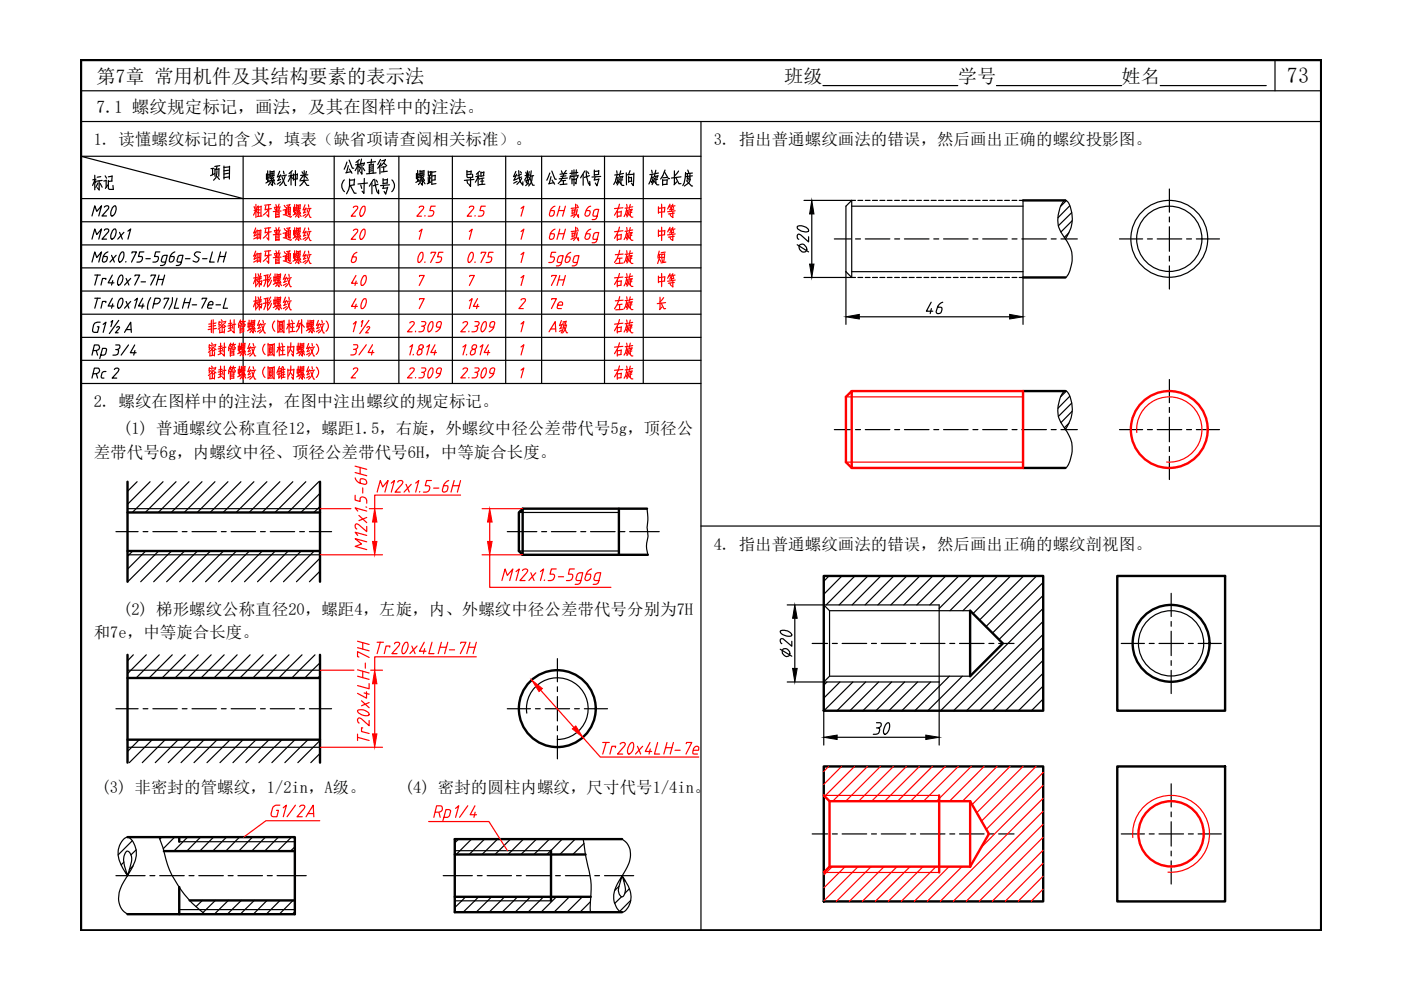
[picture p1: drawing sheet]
<svg xmlns="http://www.w3.org/2000/svg" width="297mm" height="210mm" viewBox="0 0 297 210" stroke-linecap="round" stroke-linejoin="round" font-family="sans-serif">
<!-- layer: 0 -->
<path d="M17.2 12.7h262.9v184.6h-262.9z" fill="none" stroke="#000" stroke-width=".51"/>
<g fill="none" stroke="#000" stroke-width=".25">
<path d="M17.2 19.2h262.9M174.5 18.1h28.6M211.3 18.1h26.5M246 18.1h22.5M270.3 12.7v6.5M17.2 25.8h262.9M17.2 33.1h131.4M148.6 25.8v171.5M179.4 43.7v13.9M180.6 42.5v16.3M216.9 42.5v16.3M225.9 50.7a6.9 6.9 0 0 0 .4-8l-.4-.2a2.52 2.52 0 0 0-1.3 2.1 5.8 5.8 0 0 0 .8 5.3 7.2 7.2 0 0 1 1.9 5.4 4.9 4.9 0 0 1-1.4 3.5h-.1"/>
<path d="M226.1 42.5l-1.2 1.3M226.6 49.3l-.9 1M226.8 43.6l-2.5 2.6M227.2 45.1l-2.8 2.8M227.3 46.8l-2.4 2.4M225.9 91.1a6.9 6.9 0 0 0 .3-8.1l-.3-.1a2.28 2.28 0 0 0-1.3 2 5.8 5.8 0 0 0 .8 5.4 7.3 7.3 0 0 1 1.9 5.4 5.2 5.2 0 0 1-1.4 3.6l-.1-.1M226.1 82.9l-1.2 1.2M226.6 89.7l-.9 1M226.8 84l-2.5 2.6M227.2 85.5l-2.8 2.8M227.3 87.2l-2.4 2.4M148.6 111.5h131.5"/>
</g>
<g fill="none" stroke="#000" stroke-width=".25">
<path d="M17.2 33.1l34.3 9M51.5 33.1v48.2M70.9 33.1v48.2M73 38.1a1.67 1.67 0 0 0 0 2.5M74.1 38v1.4l-.2 .8-.4 .9M74.3 39.4l.8 1.6h.4M77.2 37.8v3.2l-.4-.5M78.9 38.8v2.3M79.6 39.3l.3 1.3 .4 .5-.1-.8M82.2 39.7l-.4 1.5-.4-.6M83.1 38.1a1.67 1.67 0 0 1 0 2.5M84.6 33.1v48.2"/>
<path d="M95.9 33.1v48.2M107.2 33.1v48.2M114.8 33.1v48.2M128.2 33.1v48.2M136.4 33.1v48.2M17.2 42.1h131.4M17.2 47h131.4M17.2 51.9h131.4M17.2 56.8h131.4M19.5 55.6l.6-2.2 .4 1.2 1-1.2-.6 2.2M20.1 58.3h1.2M20.7 58.3l-.6 2.1"/>
<path d="M22.4 59.3l.1-.3h-.8l-.3 1.4M22.9 53.4l-.3 .1a1.9 1.9 0 0 0-.9 1.9 .56 .56 0 0 0 .9-.2l.1-.8h-.7M23.7 54.1l.5 1.5M23.8 58.3l-.9 1.7h1.3M23.9 59.5l-.2 .9M24.6 54.1l-1.3 1.5M25.4 58.5l.5-.2a1.49 1.49 0 0 1-.8 2.1h-.1a1.94 1.94 0 0 1 .4-1.9zM25.7 53.6l.4-.2a1.64 1.64 0 0 1-.7 2.2 1.47 1.47 0 0 1 .3-2zM26.7 55.4v.2M26.7 59l.6 1.4M27.7 59l-1.3 1.4M28 53.7v-.3h.9l-1 2.2"/>
<path d="M28.6 58.5v-.2h1l-1 2.1M29.9 59.8h.9M30.5 53.4h-.9l-.2 1 .8 .1v.3a.9 .9 0 0 1-1.2 .8M30.9 54.8h1M32 58.5l.1-.2h.9l-1.1 2.1M33.5 59.3h1.2M33.7 58.3l-.6 2.1M33.9 53.4h-.9l-.2 1 .8 .1v.3a.73 .73 0 0 1-.6 .8h-.6M34.9 58.3l-.6 2.1M35.1 55.6h-.7l-.2-.4 .4-.9 .9-.2-.5 1.8-.5 .4h-.5M37.1 53.4l-.3 .1a1.9 1.9 0 0 0-.9 1.9 .56 .56 0 0 0 .9-.2l.1-.8h-.7M38.4 55.6l-.8-.1-.1-.3 .4-.9 .9-.2-.4 1.8-.6 .4h-.4"/>
<path d="M39.3 54.8h1M42.5 53.5h-.2a.75 .75 0 0 0-1.1 .5l.9 .7a.63 .63 0 0 1-.2 .8 .63 .63 0 0 1-.8-.1l-.2-.1M43 54.8h.9M45 53.4l-.6 2.2h1M46.5 54.4h1.2M46.8 53.4l-.6 2.2M47.9 53.4l-.5 2.2M170.5 42.5h10.1l-1.2 1.2M170.5 58.8h10.1l-1.2-1.2v11.2M172.1 45.4v10.6M180.6 43.7h36.3M180.6 57.6h36.3"/>
<path d="M216.9 58.8v10M17.2 61.7h131.4M17.2 66.6h131.4M17.2 71.5h131.4M17.2 76.4h131.4M19.8 74.3h.6a.61 .61 0 0 0 .7-.5 .61 .61 0 0 0-.4-.7h-.7l-.5 2.2M20.1 63.2h1.2M20.4 74.4l.3 .9M20.7 63.2l-.6 2.1M21.2 68.3a1.26 1.26 0 0 0-1.4 .6l-.2 1a.4 .4 0 0 0 .4 .6h.7l.3-1.2h-.4M21.4 75.3l.8-.1a1.27 1.27 0 0 0 .4-1.2l-.3-.1h-.6l-.5 2.1M22.4 64.2l.1-.3h-.8l-.3 1.4"/>
<path d="M23.8 63.2l-.9 1.7h1.3M23.9 64.4l-.2 .9M24.5 74.1l.6 .2a.78 .78 0 0 1-.6 1h-.6M24.5 73.1h.7a.54 .54 0 0 1 .2 .7 .54 .54 0 0 1-.6 .3M25.4 63.4l.5-.2a1.52 1.52 0 0 1-.8 2.1 1.55 1.55 0 0 1 .3-1.9zM26.7 63.9l.6 1.4M27.2 73.1l-1.5 2.2M27.7 63.9l-1.3 1.4M28.6 63.7l.6-.5-.6 2.1M28.6 73.1l-1 1.7h1.3M28.6 74.3l-.3 1M30.3 63.2l-.9 1.7h1.2"/>
<path d="M30.3 64.4l-.2 .9M31.9 63.1l-.4 .8a2.35 2.35 0 0 0-.1 1.7M32.7 64.4h.6l.4-.2a.58 .58 0 0 0 .2-.9l-1-.1-.5 2.1M34.8 63.4l.1-.2h.9l-1.1 2.1M36.6 63.1a3.6 3.6 0 0 1-.8 2.5M37.5 63.2l-.6 2.1h1M39 64.2h1.2M39.3 63.2l-.6 2.1M40.5 63.2l-.6 2.1M40.8 64.6h.9M42.8 63.4l.1-.2h.9l-1 2.1M44.1 64.6h1l.1-.5-.2-.1a.52 .52 0 0 0-.8 .3l-.2 .9 .3 .1h.6"/>
<path d="M45.8 64.6h1M47.9 63.2l-.6 2.1h.9M182.2 67.2h31.9M17.2 81.3h131.4M27 107.9h40.8M27 117.6h40.8M28.1 116.8l-1.1 1.1M29.1 102.1l-2.1 2.1M30.9 116.8l-3.9 3.9M31.8 102.1l-4.8 4.8M33.6 116.8l-6.5 6.5M34.6 102.1l-6.5 6.6"/>
<path d="M36.4 116.8l-6.6 6.5M37.3 102.1l-6.5 6.6M39.1 116.8l-6.5 6.5M40.1 102.1l-6.5 6.6M41.9 116.8l-6.6 6.5M42.8 102.1l-6.5 6.6M44.6 116.8l-6.5 6.5M45.6 102.1l-6.5 6.6M47.4 116.8l-6.6 6.5M48.3 102.1l-6.5 6.6M50.2 116.8l-6.6 6.5M51.1 102.1l-6.5 6.6"/>
<path d="M52.9 116.8l-6.6 6.5M53.8 102.1l-6.5 6.6M55.6 116.8l-6.5 6.5M56.6 102.1l-6.5 6.6M58.4 116.8l-6.6 6.5M59.3 102.1l-6.5 6.6M61.1 116.8l-6.5 6.5M62.1 102.1l-6.5 6.6M63.9 116.8l-6.6 6.5M64.8 102.1l-6.5 6.6M66.6 116.8l-6.5 6.5M67.6 102.1l-6.6 6.6"/>
<path d="M67.8 104.6l-4 4.1M67.8 107.3l-1.3 1.4M67.8 118.3l-4.9 5M110 108.7h21.2M110 116.8h21.2M137.2 107.9l.2 1.8-.2 1.8a11.3 11.3 0 0 1-.1 4.3l.3 1.8M28.3 138.8l-1.3 1.3M31 138.8l-4 4.1M33.8 138.8l-4.9 4.9M36.5 138.8l-4.9 4.9M39.3 138.8l-4.9 4.9M42 138.8l-4.9 4.9"/>
<path d="M44.8 138.8l-4.9 4.9M47.5 138.8l-4.9 4.9M50.3 138.8l-4.9 4.9M53 138.8l-4.9 4.9M55.8 138.8l-4.9 4.9M58.5 138.8l-4.9 4.9M61.3 138.8l-4.9 4.9M64 138.8l-4.9 4.9M66.8 138.8l-4.9 4.9M67.8 121.1l-2.2 2.2M166.9 128.3h32.2v29.7M168.5 131.1v10.6"/>
<path d="M174.7 128.3l1.2 1.2v13.9l-1.2 1.2M175.8 122.1l-1.1 1.2M175.9 129.5h29.8M178.5 122.1l-3.8 3.9M181.3 122.1l-6.1 6.2M184 122.1l-6.1 6.2M186.8 122.1l-6.1 6.2M189.5 122.1l-6.1 6.2M192.3 122.1l-6.2 6.2M195 122.1l-6.1 6.2M197.8 122.1l-6.2 6.2M200.5 122.1l-6.1 6.2"/>
<path d="M203.3 122.1l-6.2 6.2M206 122.1l-6.9 6.9M208.8 122.1l-7.4 7.4M211.5 122.1l-7.3 7.4M214.3 122.1l-8 8M217 122.1l-9.3 9.4M219.8 122.1l-10.8 10.8M221.2 123.5l-10.8 10.7M221.2 126.2l-9.4 9.4M221.2 129l-21.8 21.7M221.2 131.7l-19 19M221.2 134.5l-16.3 16.2"/>
<path d="M221.2 137.2l-13.5 13.5M221.2 140l-10.8 10.7M27 142.1h40.8M27 158.4h40.8M29.5 156.8l-2.5 2.5M32.3 156.8l-4.9 4.9M35 156.8l-4.8 4.9M37.8 156.8l-4.9 4.9M40.5 156.8l-4.8 4.9M43.3 156.8l-4.9 4.9M46 156.8l-4.9 4.9M48.8 156.8l-4.9 4.9"/>
<path d="M51.5 156.8l-4.9 4.9M54.3 156.8l-4.9 4.9M57.1 156.8l-5 4.9M59.8 156.8l-4.9 4.9M62.6 156.8l-5 4.9M65.3 156.8l-4.9 4.9M67.8 157l-4.7 4.7M67.8 140.5l-3.2 3.2M67.8 143.3l-.4 .4M67.8 159.8l-1.9 1.9M111.7 151.2a6.5 6.5 0 0 1 5.8-7.5 6.5 6.5 0 0 1 7.2 6.2 6.5 6.5 0 0 1-6.5 6.9M166.9 144.6h32.2"/>
<path d="M174.7 150.7v7.3M175.3 144.6l-.6 .7M175.9 143.4h29.8M177.5 156.3h18.8M178.1 144.6l-3.4 3.4M180.8 144.6l-6.1 6.1M183.5 144.6l-6.1 6.1M186.3 144.6l-6.1 6.1M189 144.6l-6 6.1M191.8 144.6l-6.1 6.1M194.5 144.6l-6 6.1M197.3 144.6l-6.1 6.1"/>
<path d="M201.3 143.4l-7.3 7.3M204 143.4l-7.3 7.3M221.2 142.7l-8 8M221.2 145.4l-5.3 5.3M221.2 148.2l-2.5 2.5M28.1 178.3l-3.1 3M33.7 177.5l.9 2.3a22.9 22.9 0 0 0 8.9 14M34.3 177.5l-.4 .4M37 177.5l-2.4 2.4M38 178.5h24.5M39.8 177.5l-2.9 3M42.5 177.5l-2.9 3"/>
<path d="M45.3 177.5l-2.9 3M48 177.5l-2.9 3M50.8 177.5l-2.9 3M53.5 177.5l-2.9 3M56.3 177.5l-2.9 3M59 177.5l-2.9 3M61.8 177.5l-3 3M62.5 179.6l-.9 .9M97.2 177.9l-.8 .8M100 177.9l-3.3 3.3M102.7 177.9l-3.2 3.3M105.5 177.9l-3.3 3.3"/>
<path d="M108.2 177.9l-3.3 3.3M111 177.9l-3.3 3.3M113.7 177.9l-3.3 3.3M116.5 177.9l-3.3 3.3M119.2 177.9l-3.3 3.3M121.9 177.9l-3.2 3.3M123.6 177.9l1.1 5.8a20.2 20.2 0 0 1 .4 8.7l.1 1M123.8 178.8l-2.4 2.4M131.9 177.9a4.3 4.3 0 0 1 1.1 5.9l-.8 1.4a8.9 8.9 0 0 0-2.1 4.9 3.8 3.8 0 0 0 1.6 3.3 1.7 1.7 0 0 0 1.6-1.2 4.7 4.7 0 0 0-.5-5.1l-.9-1.4 .4 1.1a3.2 3.2 0 0 1-.2 3.3 .73 .73 0 0 1-.9-.9 3.8 3.8 0 0 1 .4-2.4l.3-1.1M26.3 182.8l-.6 .6M26.8 185l-.1 .1M27 185.7l.8-2.7a1.85 1.85 0 0 0-.9-2.5 2.9 2.9 0 0 0-.5 3.1l.6 2.1a7.9 7.9 0 0 1-2-5.2 3.4 3.4 0 0 1 2-3 2.57 2.57 0 0 1 1.7 2.2 6 6 0 0 1-1 4.9l-1 1.5a6 6 0 0 0-.9 6.6l1.2 1.1"/>
<path d="M28.2 183.6l-.8 .7M28.9 180.2l-1.1 1.1M38 192.9h24.5M42.9 190.9l-1.3 1.3M45.7 190.9l-2.7 2.6M48.4 190.9l-2.9 2.9M51.2 190.9l-3 2.9M53.9 190.9l-2.9 2.9M56.6 190.9l-2.9 2.9M59.4 190.9l-2.9 2.9M62.1 190.9l-2.9 2.9M62.5 193.3l-.5 .5"/>
<path d="M96.4 180.4h20.4M96.4 191h20.4M98.7 190.1l-2.3 2.3M101.5 190.1l-3.3 3.3M104.2 190.1l-3.2 3.3M107 190.1l-3.3 3.3M109.7 190.1l-3.2 3.3M112.5 190.1l-3.3 3.3M115.2 190.1l-3.2 3.3M118 190.1l-3.3 3.3M120.7 190.1l-3.2 3.3M123.5 190.1l-3.3 3.3"/>
<path d="M125.2 191.2l-2.2 2.2M131.3 187.9l-1 .9M131.8 190.1l-1.5 1.4M132.5 186.6l-.2 .2M133.4 188.5l-.9 .9M133.7 190.9l-2.3 2.3"/>
<circle cx="247.9" cy="50.6" r="8.2"/>
<circle cx="247.9" cy="50.6" r="6.9"/>
<circle cx="248.3" cy="136.4" r="6.9"/>
</g>
<g fill="none" stroke="#000" stroke-width=".51">
<path d="M216.9 42.5h9M216.9 58.8h9M216.9 82.9h9M216.9 99.2h9M27 102.1v21.2M27 108.7h40.8M27 116.8h40.8M67.8 102.1v21.2M110 108.7l.8-.8v9.7l-.8-.8zM110.8 107.9h26.4M110.8 117.6h26.6M131.2 107.9v9.7"/>
<path d="M27 138.8v22.9M67.8 138.8v22.9M174.7 122.1h46.5v28.6h-46.5zM205.7 129.5l6.9 6.9-6.9 7zM236.9 122.1h22.8v28.6h-22.8zM27 143.7h40.8M27 156.8h40.8M27 177.5h35.5v16.3h-35.5M38 177.5v1M131.9 177.9h-35.5v15.5h35.5M174.7 162.5h46.5v28.6h-46.5zM236.9 162.5h22.8v28.6h-22.8z"/>
<path d="M34.7 180.5h27.8M38 188.1v5.7M40.2 190.9h22.3M96.4 181.2h27.7M96.4 190.1h28.9M116.8 180.4v10.6"/>
<circle cx="248.3" cy="136.4" r="8.2"/>
<circle cx="118.2" cy="150.2" r="8.2"/>
</g>
<g fill="none" stroke="#000" stroke-width=".25">
<path d="M180.6 42.5h.8M180.6 58.8h.8M181.9 42.5h1M181.9 58.8h1M183.5 42.5h1M183.5 58.8h1M185 42.5h1M185 58.8h1M186.5 42.5h1.1M186.5 58.8h1.1M188.1 42.5h1M188.1 58.8h1"/>
<path d="M189.7 42.5h1M189.7 58.8h1M191.2 42.5h1.1M191.2 58.8h1.1M192.8 42.5h1M192.8 58.8h1M194.3 42.5h1.1M194.3 58.8h1.1M195.9 42.5h1M195.9 58.8h1M197.4 42.5h1.1M197.4 58.8h1.1"/>
<path d="M199 42.5h1.1M199 58.8h1.1M200.6 42.5h1M200.6 58.8h1M202.1 42.5h1M202.1 58.8h1M203.7 42.5h1M203.7 58.8h1M205.2 42.5h1.1M205.2 58.8h1.1M206.8 42.5h1M206.8 58.8h1"/>
<path d="M208.4 42.5h1M208.4 58.8h1M209.9 42.5h1M209.9 58.8h1M211.4 42.5h1.1M211.4 58.8h1.1M213 42.5h1M213 58.8h1M214.6 42.5h1M214.6 58.8h1M216.1 42.5h.8M216.1 58.8h.8"/>
</g>
<g fill="none" stroke="#000" stroke-width=".25">
<path d="M176.9 50.7h3.5M181.4 50.7h1M183.5 50.7h5.2M189.7 50.7h1M191.8 50.7h5.2M198 50.7h1M200.1 50.7h5.2M206.3 50.7h1M208.4 50.7h5.2M214.6 50.7h1M216.6 50.7h5.3M222.9 50.7h1"/>
<path d="M224.9 50.7h3.5M237.3 50.7h5M243.3 50.7h1M245.3 50.7h5.3M247.9 40.1v4.9M247.9 46v1.1M247.9 48.1v5.2M247.9 54.3v1.1M247.9 56.4v4.9M251.6 50.7h1M253.6 50.7h5M176.9 91.1h3.5"/>
<path d="M181.4 91.1h1M183.5 91.1h5.2M189.7 91.1h1M191.8 91.1h5.2M198 91.1h1M200.1 91.1h5.2M206.3 91.1h1M208.4 91.1h5.2M214.6 91.1h1M216.6 91.1h5.3M222.9 91.1h1M224.9 91.1h3.5"/>
<path d="M237.3 91.1h5M243.3 91.1h1M245.3 91.1h5.3M247.9 80.5v4.9M247.9 86.4v1M247.9 88.5v5.2M247.9 94.7v1M247.9 96.8v4.9M251.6 91.1h1M253.6 91.1h5M24.6 112.7h4.7M30.3 112.7h1.1"/>
<path d="M32.4 112.7h5.2M38.6 112.7h1.1M40.7 112.7h5.2M46.9 112.7h1M49 112.7h5.2M55.2 112.7h1M57.3 112.7h5.2M63.5 112.7h1M65.6 112.7h4.7M107.6 112.7h6.2M114.8 112.7h1.1M116.9 112.7h5.2"/>
<path d="M123.1 112.7h1.1M125.2 112.7h5.2M131.4 112.7h1.1M133.5 112.7h6.3M118.2 139.6v5M172.2 136.4h3.3M176.5 136.4h1M178.5 136.4h5.3M184.8 136.4h1M186.8 136.4h5.3M193.1 136.4h1M195.1 136.4h5.2"/>
<path d="M201.4 136.4h1M203.4 136.4h5.2M209.7 136.4h1M211.7 136.4h3.3M237.7 136.4h4.9M243.7 136.4h1M245.7 136.4h5.2M248.3 125.8v4.9M248.3 131.8v1M248.3 133.8v5.2M252 136.4h1M254 136.4h4.9"/>
<path d="M24.6 150.3h4.7M30.3 150.3h1.1M32.4 150.3h5.2M38.6 150.3h1.1M40.7 150.3h5.2M46.9 150.3h1M49 150.3h5.2M55.2 150.3h1M57.3 150.3h5.2M63.5 150.3h1M65.6 150.3h4.7M107.6 150.3h4.9"/>
<path d="M113.5 150.3h1M115.6 150.3h5.2M118.2 145.6v1M118.2 147.7v5.2M118.2 153.9v1M118.2 156v4.9M121.8 150.3h1M123.9 150.3h4.9M248.3 140.1v1M248.3 142.1v5M172.2 176.8h3.3M176.5 176.8h1"/>
<path d="M178.5 176.8h5.3M184.8 176.8h1M186.8 176.8h5.3M193.1 176.8h1M195.1 176.8h5.2M201.4 176.8h1M203.4 176.8h5.2M209.7 176.8h1M211.7 176.8h3.3M237.7 176.8h4.9M243.7 176.8h1M245.7 176.8h5.2"/>
<path d="M248.3 166.2v4.9M248.3 172.2v1M248.3 174.2v5.2M252 176.8h1M254 176.8h4.9M24.6 185.7h6.2M31.8 185.7h1M33.9 185.7h5.2M40.1 185.7h1M42.1 185.7h5.3M48.4 185.7h1M50.4 185.7h5.3"/>
<path d="M56.7 185.7h1M58.7 185.7h6.2M94 185.7h6.1M101.2 185.7h1M103.3 185.7h5.1M109.5 185.7h1M111.6 185.7h5.1M117.8 185.7h1M119.9 185.7h5.1M126.1 185.7h1M128.2 185.7h6.2M248.3 180.5v1"/>
<path d="M248.3 182.5v4.9"/>
</g>
<path d="M172.1 42.5l.5 2.9h-1zM171.6 56h1l-.5 2.8zM179.4 67.2l2.8-.5v.9zM214.1 66.7l2.8 .5-2.8 .4zM168.5 128.3l.5 2.8h-1zM168 141.7h1l-.5 2.9zM174.7 156.3l2.8-.4v.9zM196.3 155.9l2.8 .4-2.8 .5z" fill="#000" stroke="#000" stroke-width=".21"/>
<g fill="none" stroke="#f00" stroke-width=".25">
<path d="M75.7 53.5a1.99 1.99 0 0 0-1.2 2 .6 .6 0 0 0 1-.2v-.8h-.7M88.9 49.1l.6-.5-.6 2.1M88.9 58.6l.1-.2h.9l-1 2.1M89.1 53.7l.4-.2a1.55 1.55 0 0 1-.7 2.2 1.62 1.62 0 0 1 .3-2zM90.1 55.5v.2M91.4 53.7v-.2h1l-1.1 2.2M93.9 53.5h-.9l-.2 1 .8 .1v.3a.73 .73 0 0 1-.6 .8h-.6M99.5 49.1l.6-.5-.6 2.1M99.6 58.6v-.2h1l-1.1 2.1M99.7 53.7l.4-.2a1.55 1.55 0 0 1-.7 2.2 1.62 1.62 0 0 1 .3-2zM100.7 55.5v.2M102 53.7l.1-.2h.9l-1 2.2"/>
<path d="M104.5 53.5h-.8l-.3 1 .8 .1 .1 .3a.73 .73 0 0 1-.7 .8h-.5M110.5 44.2l.6-.5-.6 2.1M110.5 49.1l.6-.5-.6 2.1M110.5 54l.6-.5-.6 2.2M110.5 58.9l.6-.5-.6 2.1M117.7 43.7l-.3 .1a2 2 0 0 0-.9 1.9l.4 .1 .4-.1 .2-.6v-.4l-.7-.1M117.7 48.6l-.3 .1a1.9 1.9 0 0 0-.9 1.9l.2 .1a.77 .77 0 0 0 .8-.3 .77 .77 0 0 0 0-.8h-.7M117.8 53.5h-.8l-.3 1 .8 .1v.3a.73 .73 0 0 1-.6 .8h-.5M118.4 44.6h1.2M118.4 49.6h1.2M118.7 43.7l-.6 2.1M118.7 48.6l-.6 2.1"/>
<path d="M119 55.7h-.6l-.3-.4 .4-1 .9-.1-.4 1.8-.6 .4h-.4M119.9 43.7l-.6 2.1M119.9 48.6l-.6 2.1M121 53.5l-.3 .1a1.9 1.9 0 0 0-.8 1.9 .56 .56 0 0 0 .9-.2v-.8h-.7M121.3 44.5v.9M121.3 49.4v.9M121.8 44.5l-.5 .1M121.8 49.4l-.5 .1M121.8 44.5l-.1 .7M121.8 45.2h-.5M121.8 49.4l-.1 .6M121.8 50l-.5 .1"/>
<path d="M121.9 45.5l-.8 .3M121.9 50.4l-.8 .3M122 43.3l.2 2.1 .5 .7-.1-.6M122 48.2l.2 2.1 .5 .7-.1-.6M122.3 43.4l.2 .4M122.3 48.3l.2 .4M122.4 55.7l-.9-.1v-.3l.3-1 1-.1-.5 1.8-.5 .4h-.5M122.4 44.4l-.2 .9-.6 .8M122.4 49.3l-.2 .9-.6 .8M122.6 44l-1.5 .2M122.6 48.9l-1.5 .2M125.3 43.7a1.76 1.76 0 0 0-1.2 2l.3 .1 .5-.1a.85 .85 0 0 0 .1-1l-.7-.1"/>
<path d="M125.3 48.6l-.4 .1a1.99 1.99 0 0 0-.8 1.9l.2 .1a.7 .7 0 0 0 .7-.3 .7 .7 0 0 0-.1-.8h-.6M126.6 45.8h-.8l-.1-.3 .4-1 .8-.1-.5 1.9-.2 .2-.7 .1M126.6 50.7h-.8l-.1-.3 .4-1 .8-.1-.5 1.9-.4 .3h-.5M139.8 53.2l-.3 1.2M139.8 54.9l.4 .6M139.8 54v.8l-.4 1.1M140.2 54.6l-.8 .1M140.3 53.9v.9M140.8 54.8l-.1 .9M140.9 53.8v.8M140.9 54.6h-.6M44.4 73.1l-.1 .6"/>
<path d="M44.4 78l-.1 .6M44.4 73.7v.5M44.4 78.6v.5M44.5 74.7v.7M44.5 79.7v.6M44.6 73.7l.5 .6 .4 .2v-.4M44.6 78.6l.5 .6 .4 .2v-.4M44.8 67.9v2.6M44.8 68.7h-.5M44.8 69.2l-.5 .1M44.8 69.8l-.7 .1M44.9 72.7l.1 .3"/>
<path d="M44.9 77.6l.1 .3M44.9 73.5l.1 .2M44.9 78.4l.1 .2M45 74.5v.8M45 79.4v.8M45.2 67.8v2.8M45.4 73.5l-1.2 1.2M45.4 78.4l-1.2 1.2M45.5 75.3l-1.1 .2M45.5 74.7v.8M45.5 73.9l.3 .3M45.5 79.6v.8"/>
<path d="M45.5 78.8l.3 .3M45.7 69l-.5 .1M45.7 73.1l-1.3 .2M45.7 78l-1.3 .1M45.7 73l-.1 .5M45.7 77.9l-.1 .5M45.8 68.5l-.6 .1M45.9 69.6l-.7 .2M46.5 68.1l-.1 .7M46.5 68.8l-.1 .5M46.6 69.9v.6M46.7 68.8l.5 .6 .4 .1-.1-.3"/>
<path d="M46.7 74v1M46.7 78.9v1M46.8 72.8v1.1M46.8 77.6v1.2M46.9 67.8l.2 .3M47 68.6l.1 .2M47 74.4l-.6 .1M47 79.3l-.6 .1M47.1 74.9l-.8 .3M47.1 79.7l-.8 .4M47.1 69.6v.9M47.1 73.4l-.7 .1"/>
<path d="M47.1 73.9l-.8 .1M47.1 78.3l-.7 .1M47.1 78.7l-.8 .2M47.2 74l.1 .5M47.2 78.9l.1 .5M47.5 68.7l-.5 .5-.7 .6M47.5 70.4l-1 .2M47.6 72.7v2.8l-.4-.4M47.6 77.6v2.8l-.4-.4M47.6 69l.3 .2M47.6 69.8l-.1 .8M47.8 68.2l-1.3 .2"/>
<path d="M47.9 68.1l-.2 .5M47.9 73.6l-.7 .1M47.9 78.5l-.7 .1M48.5 73.7v.7M48.5 78.6v.6M48.8 67.8v1.2M48.8 69.1v1M48.8 74.1v1.5M48.8 79v1.5M48.8 73.1l.2 .5M48.8 78l.2 .5M48.9 72.8l-.4 .9"/>
<path d="M48.9 77.6l-.4 1M49.1 69.5l-.6 .1M49.1 73.5l.1 .3M49.1 78.4l.1 .3M49.1 70l-.8 .3M49.2 68.5l-.7 .2M49.2 68.9l-.9 .2M49.3 69.1l.1 .5M49.3 73l-.6 .1M49.3 77.9l-.6 .1M49.5 72.7l-.3 .9M49.5 77.6l-.3 .9"/>
<path d="M49.6 73.1l.1 .4M49.6 74.7v.6M49.6 79.7v.5M49.6 74.1l-.8 .1M49.6 74.8l-.8 .1M49.6 78l.1 .4M49.6 79l-.8 .1M49.6 79.7l-.8 .1M49.6 75.3h-.8M49.6 74.1v.4M49.6 74.5l-.8 .1M49.6 79v.4"/>
<path d="M49.6 79.4l-.8 .1M49.6 67.8v2.8l-.3-.4M49.9 73.7l-1.4 .2M49.9 78.6l-1.4 .2M49.9 73.7l-.1 .4M49.9 78.6l-.1 .4M49.9 73l-.5 .1M49.9 77.9l-.5 .1M50 68.7l-.7 .2M50.5 73.3v1.1M50.5 78.3v.9M50.6 68.8v.7"/>
<path d="M50.7 72.8v2M50.7 77.7v2M50.9 69.2v1.4M50.9 74.5l.1 .4M50.9 79.4l.1 .3M51 67.8l-.5 1M51 74.7l-.6 .3M51 73.5h-.5M51 79.6l-.6 .3M51 78.4h-.5M51 74.1h-.5M51 73.4v.7"/>
<path d="M51 79h-.5M51 78.3v.7M51.2 72.8v1.1M51.2 77.7v1.1M51.4 74.7l-.5 .7M51.4 79.7l-.5 .6M51.5 72.9v.7M51.5 77.8v.8M51.6 74.5v1l-.2-.3M51.6 79.4v1l-.2-.3M51.6 73.7l-.3 .5M51.6 78.6l-.3 .5"/>
<path d="M51.7 69.9l-.1 .4M51.7 70.3l-.8 .1M51.7 69.2l-.8 .1M51.7 69.2l-.1 .4M51.7 69.6l-.8 .2M51.7 69.9l-.8 .1M51.7 74.1l-.5 .1M51.7 79l-.5 .1M51.8 74.7l.3 .6M51.8 74.2l.2 .5M51.8 73.3h-.5M51.8 79.7l.3 .5"/>
<path d="M51.8 79.1l.2 .5M51.8 78.2l-.5 .1M51.9 73.9l-.6 .7M51.9 78.8l-.6 .7M51.9 68.9l-1.3 .1M51.9 74.5l-.7 .1M51.9 73.6l-.7 .1M51.9 72.8v.8M51.9 72.9l-.7 .1M51.9 79.4l-.7 .1M51.9 78.5l-.7 .1M51.9 77.7v.8"/>
<path d="M51.9 77.8l-.7 .1M52 68.8l-.2 .4M52.6 68.4v1.1M52.8 67.9v2M52.9 72.8l-.3 1.1M52.9 77.8l-.3 .9M53 69.5l.2 .5M53 73.7l-.5 .2M53 78.6l-.5 .2M53.1 69.8l-.6 .3M53.1 69.2h-.5M53.2 74.8l-.7 .4"/>
<path d="M53.2 74.4l-.6 .2M53.2 73.5l-.6 1M53.2 79.7l-.7 .4M53.2 79.2l-.6 .3M53.2 78.4l-.6 1M53.4 73.9l.6 1.6h.2M53.4 78.9l.6 1.5h.2M53.5 69.9l-.5 .6M53.7 72.8l.1 .5M53.7 77.8l.1 .4M53.7 69.6v1l-.2-.3M53.7 68.9l-.3 .3"/>
<path d="M53.8 69.2l-.5 .1M53.9 69.9l.3 .4M53.9 69.4l.2 .4M54 73.7l-.6 1.4-.5 .4M54 78.6l-.6 1.4-.5 .4M54 69l-.7 .7M54 69.6l-.8 .1M54.2 73.6l-.9 .1M54.2 78.5l-.9 .1M55.3 69.9l-.7 .4M55.3 69.5l-.6 .2M55.3 68.6l-.5 1"/>
<path d="M55.5 69l.6 1.6h.2M56 68.9l-.5 1.3-.5 .4M56.2 73a1.46 1.46 0 0 0 0 2.2M56.2 77.8a1.46 1.46 0 0 0 0 2.2M56.8 75.3l1.3-.1v.2M56.8 72.8v2.7M56.8 77.7v2.6M57.1 73.9v.8M57.1 78.8v.9M57.2 73.3v.6M57.2 78.1v.7M57.5 74.2l-.2 .7-.3 .3"/>
<path d="M57.5 79.1l-.2 .7-.3 .3M57.5 74.7l.4 .3M57.5 79.6l.4 .4M57.8 73.3h-.6M57.8 78.2l-.6 .1M57.8 73.2v.5M57.8 73.7l-.6 .1M57.8 74l-.7 .1M57.8 78.1v.5M57.8 78.6l-.6 .1M57.8 78.9l-.7 .1M57.9 73.9l-.1 .8"/>
<path d="M57.9 78.8l-.1 .8M58.1 73l-1.3 .1M58.1 77.9l-1.3 .1M58.2 72.8l-.1 2.7M58.2 77.8l-.1 2.5M58.2 68.1a1.46 1.46 0 0 0 .1 2.1M58.9 70.4l1.2-.1 .1 .2M58.9 67.9v2.7M59.2 78.7l-.1 1.4M59.2 69v.9M59.2 72.8v2.7M59.3 77.7l-.6 1.4"/>
<path d="M59.5 74.2l-.3-.6-.5 1.1M59.5 73.6l-.7 .1M59.5 79.2l-.7 .2M59.5 78.6l-.5 .1M59.5 79.7l-.4 .5M59.5 78.1l-.5 .2M59.6 69.3l-.2 .7-.3 .3M59.6 69.8l.3 .3M59.7 78.3v2M59.8 72.8l.1 .5M59.9 77.7l-.4 1.2M59.9 69v.8"/>
<path d="M59.9 73.5v1.7M60 77.8l.1 .3M60.1 78.4v1.6M60.2 67.9v2.7M60.3 74.2l-.8 .2M60.4 73.5l-.9 .1M60.4 78.9l-.6 .1M60.4 79.4l-.6 .1M60.4 75.2l-1 .1M60.4 78.3l-.7 .1M60.4 80l-.7 .1M61 73.4v2.1"/>
<path d="M61 78.3v2.1M61.3 67.8v2.8M61.5 69.2l-.2-.5-.5 1.1M61.5 74l.5 .7M61.5 78.9l.5 .7M61.6 73.6l-.4 1.3M61.7 77.6l-.2 1.4-.3 .8M61.7 72.7l-.1 .9M62 68.7v1.6M62.3 73.4l-.1 2.1-.4-.5M62.3 78.3l-.1 2.1-.4-.4M62.3 73.5l-1.3 .1"/>
<path d="M62.3 78.4l-1.3 .1M62.3 69.4l-.7 .1M62.6 70.3h-1.1M63 73.3v1.1M63 78.3v.9M63.1 68.9l.3 .5M63.2 72.8v2M63.2 77.7v2M63.4 67.9l-.5 1.4M63.4 74.5l.1 .4M63.4 79.4l.1 .3M63.5 74.7l-.6 .3"/>
<path d="M63.5 73.5h-.5M63.5 79.6l-.6 .3M63.5 78.4h-.5M63.5 74.1h-.5M63.5 73.4l-.1 .7M63.5 79h-.5M63.5 78.3l-.1 .7M63.7 72.8v1.1M63.7 77.7v1.1M63.7 68.5l-.4 1.2-.4 .6M63.9 74.7l-.5 .7M63.9 79.7l-.5 .6"/>
<path d="M64 67.8v2.8M64 68.7l.5 .7M64 72.9v.7M64 77.8v.8M64.1 74.5v1l-.2-.3M64.1 79.4v1l-.2-.3M64.1 73.7l-.3 .5M64.1 78.6l-.3 .5M64.2 74.1l-.5 .1M64.2 79l-.5 .1M64.2 74.7l.4 .6M64.2 73.3h-.5"/>
<path d="M64.2 79.7l.4 .5M64.2 78.2l-.5 .1M64.3 74.2l.2 .5M64.3 79.1l.2 .5M64.4 74.5l-.7 .1M64.4 73.9l-.7 .7M64.4 72.9l-.7 .1M64.4 79.4l-.7 .1M64.4 78.8l-.7 .7M64.4 77.8l-.7 .1M64.4 72.8v.8l-.7 .1M64.4 77.7v.8l-.7 .1"/>
<path d="M65.1 68.4v1.1M65.3 67.9v2M65.4 72.8l-.3 1.1M65.4 77.8l-.3 .9M65.5 69.5l.1 .5M65.5 73.7l-.5 .2M65.5 78.6l-.5 .2M65.6 69.8l-.6 .3M65.6 68.6l-.5 .1M65.6 69.2h-.5M65.6 68.5l-.1 .7M65.6 74.8l-.6 .4"/>
<path d="M65.6 74.4l-.5 .2M65.6 73.5l-.5 1M65.6 79.7l-.6 .4M65.6 79.2l-.5 .3M65.6 78.4l-.5 1M65.7 67.9l.1 1.1M65.9 73.9l.6 1.6h.2M65.9 78.9l.6 1.5h.2M66 69.9l-.5 .6M66.1 68v.7M66.2 72.8v.5M66.2 77.8v.4"/>
<path d="M66.2 69.6v1l-.3-.3M66.2 68.9l-.3 .3M66.2 69.2l-.5 .1M66.4 69.9l.3 .4M66.4 69.4l.2 .4M66.4 68.4h-.6M66.4 73.7l-.2 .9-.8 .9M66.4 78.6l-.2 .9-.8 .9M66.4 69l-.6 .7M66.5 69.6l-.8 .1M66.5 67.9v.8l-.7 .1M66.5 68l-.8 .1"/>
<path d="M66.7 73.6l-.9 .1M66.7 78.5l-.9 .1M67.1 73a1.46 1.46 0 0 1-.1 2.2M67.1 77.8a1.46 1.46 0 0 1-.1 2.2M67.5 67.9l-.4 1M67.6 68.8l-.5 .2M67.7 69.9l-.6 .4M67.7 69.5l-.5 .2M67.7 68.6l-.5 1M68 69l.6 1.6h.2M68.2 67.9l.2 .5M68.5 68.9l-.5 1.3-.5 .4"/>
<path d="M68.8 68.7l-1 .1M69.1 68.1a1.46 1.46 0 0 1 0 2.1M74.9 78.3a.46 .46 0 0 1 .7-.3 .46 .46 0 0 1 .1 .7l-1.2 1.4h.9M86.9 68.5l.2-.2 .5-.1 .2 .4-1.4 1.7h1M86.9 73.6l.6-.5-.6 2.2M86.9 78.3l.5-.3 .4 .2-.1 .5-1.3 1.4h1M87.7 75.1l-.1 .2M88.1 70.2v.1M88.8 73.4l.1 .6 .4 .1a.66 .66 0 0 1 0 .9 .66 .66 0 0 1-.8 .1 .75 .75 0 0 1 .8-1 .58 .58 0 0 0 .3-1 .55 .55 0 0 0-.8 .3zM88.9 63.5l.1-.2h.9l-1 2.1M89.4 69.2l.5 .1a.83 .83 0 0 1-.2 .9 .83 .83 0 0 1-.9 .1M89.4 68.2h.6a.53 .53 0 0 1 .3 .6 .53 .53 0 0 1-.6 .4"/>
<path d="M89.4 78.9l.6 .3-.1 .6a.83 .83 0 0 1-1.1 .3M89.4 78h.6a.5 .5 0 0 1 .3 .6 .5 .5 0 0 1-.6 .3M90.5 73.6l.6-.5-.6 2.2M91.2 68.4l.4-.2a1.64 1.64 0 0 1-.7 2.1 1.62 1.62 0 0 1 .3-1.9zM91.2 78.2l.4-.2a1.57 1.57 0 0 1-.7 2.1h-.1a2.12 2.12 0 0 1 .4-1.9zM92.2 73.1l-.9 1.6h1.2M92.3 74.3l-.2 1M93.4 69.4h-.6l-.3-.2 .2-.7a.53 .53 0 0 1 .9-.1v.2a1.85 1.85 0 0 1-1.2 1.7M93.4 79.2h-.6l-.3-.2 .2-.7a.55 .55 0 0 1 .9-.1v.1a1.85 1.85 0 0 1-1.2 1.8M98.2 68.5l.5-.3 .4 .2-.1 .5-1.3 1.4h1M98.2 73.6l.6-.5-.6 2.2M98.2 78.3l.5-.3 .4 .2-.1 .5-1.3 1.4h1"/>
<path d="M99 75.1l-.1 .2M99.4 70.2v.1M100.3 73.2a.46 .46 0 0 0-.2 .5 .46 .46 0 0 0 .3 .4h.2a.67 .67 0 0 1 0 .9 .67 .67 0 0 1-.8 .1 .79 .79 0 0 1 .8-1 .58 .58 0 0 0 .3-1zM100.7 69.2l.5 .1a.77 .77 0 0 1-.6 1h-.5M100.7 68.2h.6a.53 .53 0 0 1 .3 .6 .53 .53 0 0 1-.6 .4M100.7 78.9l.6 .3-.1 .6-.3 .3h-.8M100.7 78h.6a.5 .5 0 0 1 .3 .6 .5 .5 0 0 1-.6 .3M101.8 73.6l.6-.5-.6 2.2M102.5 68.4l.4-.2a1.64 1.64 0 0 1-.7 2.1 1.47 1.47 0 0 1 .3-1.9zM102.5 78.2l.4-.2a1.57 1.57 0 0 1-.7 2.1 1.4 1.4 0 0 1 .3-1.9zM103.5 73.1l-.9 1.6h1.2M103.6 74.3l-.2 1"/>
<path d="M104.7 69.4h-.6l-.3-.2 .2-.7a.53 .53 0 0 1 .9-.1v.2a1.85 1.85 0 0 1-1.2 1.7M104.7 79.2h-.6l-.3-.2 .2-.7a.55 .55 0 0 1 .9-.1v.1a1.85 1.85 0 0 1-1.2 1.8M110.5 63.6a.46 .46 0 0 1 .5-.4 .46 .46 0 0 1 .4 .6l-1.4 1.6h.9M110.5 68.7l.6-.5-.6 2.1M110.5 73.6l.6-.5-.6 2.2M110.5 78.5l.6-.5-.6 2.1M139.9 63v2.6M140.2 64.3l.6 1.2 .3-.1M140.4 65.1l-.6 .5M141.1 64.2l-1.8 .2M45.5 80.2l-1.1 .1M49.6 80.2h-.8"/>
<path d="M56.8 80.2l1.3-.1v.2M75.3 98.8l2.5 .7M76.4 99.1v1.3M88.1 80v.1M99.4 80v.1M179.4 84.1h37.5M179.4 98h37.5M241 91.7a6.9 6.9 0 0 1 6.7-7.6 6.9 6.9 0 0 1 7.1 7.1 6.9 6.9 0 0 1-7.4 6.8M67.8 117.6h13.3M67.8 107.9h6.6M75.3 105v1l1.1 .3v-.7l.1-.2a.87 .87 0 0 1 1.3 .7v.6M75.3 101.3a2 2 0 0 0 2.3 1.3 .62 .62 0 0 0-.3-1l-.9-.1v.8"/>
<path d="M75.3 100.2l2.5 .7M75.8 113.5l-.5-.7 2.5 .7M75.8 108.4l-.5-.7 2.5 .7M76.1 109.3l1.7 1.5M76.9 103.4v1.1M77.6 107.5l.2 .1M77.8 114.9l-2.5-.7 1.4 1.1-1.4 .6 2.5 .6M77.8 111.6v1.1l-1.9-1.5a.52 .52 0 0 0-.7 .3 .52 .52 0 0 0 .4 .7M77.8 109.7l-1.7 .7M78.3 107.9h2.8M79.4 110.7v4.1M80 104.3l.6-2.4 .5 1.3 1.2-1.3-.7 2.4"/>
<path d="M83 102.4l.6-.5-.6 2.4M84.3 102.2a.59 .59 0 0 1 .6-.3 .59 .59 0 0 1 .5 .4l-1.6 2h1.1M86.1 102.7l.7 1.6M87.2 102.7l-1.5 1.6M88.1 102.4l.7-.5-.7 2.4M89 104.2l-.1 .1M91.5 101.9h-1l-.3 1.1 .8 .1a.87 .87 0 0 1-.6 1.2h-.6M91.9 103.5h1.1M95.2 101.9l-.4 .1a2.31 2.31 0 0 0-1 2.2 .67 .67 0 0 0 1.1-.3v-.9h-.8M96 103h1.4M96.3 101.9l-.7 2.4M97.6 105h-18.2v2.9"/>
<path d="M97.6 101.9l-.6 2.4M102.2 117.6h8.6M102.2 107.9h8.6M103.8 117.6v6.9h25.7M103.8 110.7v4.1M101 139.3h-21.6v2.8M106.4 123.1l.7-2.5 .5 1.4 1.1-1.4-.6 2.5M109.4 121.2l.7-.6-.7 2.5M110.8 121l.1-.2a.67 .67 0 0 1 1 .1l-.2 .5-1.5 1.7h1.1M112.6 121.4l.6 1.7M113.6 121.4l-1.5 1.7M114.6 121.2l.7-.6-.7 2.5"/>
<path d="M115.5 123l-.1 .1M117.9 120.6h-1l-.3 1.1 .9 .2a.94 .94 0 0 1-.7 1.2h-.6M118.4 122.3h1.1M121.8 120.6h-1l-.3 1.1h.7l.2 .2v.4a.8 .8 0 0 1-.7 .8h-.6M123.1 123.1l-.9-.1-.1-.3 .4-1.1 .4-.2h.7l-.6 2.2-.3 .3h-.8M125.4 120.6a2.09 2.09 0 0 0-1.3 2.4 .67 .67 0 0 0 1-.3l.1-.9-.8-.1M127 123.1h-.8l-.2-.1-.1-.3 .5-1.1 .3-.2h.7l-.6 2.2-.3 .3h-.7M67.8 158.4h13.3M67.8 142.1h7.2M79.4 145v10.6M114.6 146.3l7.1 7.9M123.6 156.4l3.7 4.1h20.9"/>
<path d="M127.8 157.4h1.4M128.5 157.4l-.7 2.5M130.5 158.5v-.3h-.8l-.4 1.7M131.5 157.8l.1-.2a.54 .54 0 0 1 .5-.2 .54 .54 0 0 1 .5 .4l-1.7 2.1h1.1M133.7 157.6l.4-.2a1.81 1.81 0 0 1-.8 2.5l-.1-.1a2.35 2.35 0 0 1 .5-2.2zM135.2 158.2l.6 1.7M136.3 158.2l-1.6 1.7M137.8 157.4l-1 1.9h1.4M137.9 158.8l-.3 1.1M139.4 157.4l-.6 2.5h1.1M141.2 158.5h1.3M141.4 157.4l-.7 2.5"/>
<path d="M142.8 157.4l-.7 2.5M143.1 159.1h1.1M145.5 157.7l.1-.3h1.1l-1.3 2.5M147 159.1h1.1l.1-.4a.48 .48 0 0 0-.5-.5 .48 .48 0 0 0-.5 .3l-.1 .2-.2 1.1 1 .1M67.8 174h-11.4l-4.7 3.5M90.9 174.2h12.8l3.9 6.2M92.3 172.2h.8a.7 .7 0 0 0 .7-.6 .7 .7 0 0 0-.5-.8h-.7l-.6 2.5M93.1 172.3l.2 1M94.1 173.3l.9-.1a1.47 1.47 0 0 0 .5-1.3l-.3-.3h-.6l-.7 2.5M96.6 171.4l.7-.6-.7 2.5M99.2 170.8l-1.8 2.5M100.7 170.8l-1 1.9h1.3"/>
<path d="M100.7 172.2l-.2 1.1M174.7 168.6h24.4M175.7 162.5l-1 1.1M178.4 162.5l-3.7 3.8M181.2 162.5l-6.4 6.4M183.9 162.5l-7.3 7.4M186.7 162.5l-7.4 7.4M189.4 162.5l-7.3 7.4M192.2 162.5l-7.4 7.4M194.9 162.5l-7.3 7.4M197.7 162.5l-7.4 7.4M200.4 162.5l-7.3 7.4"/>
<path d="M203.2 162.5l-7.4 7.4M205.9 162.5l-7.3 7.4M208.6 162.5l-7.3 7.4M211.4 162.5l-7.3 7.4M214.2 162.5l-8.1 8.1M216.9 162.5l-9.8 9.8M219.7 162.5l-11.6 11.6M221.2 163.8l-12.1 12M221.2 166.5l-13.1 13.1M221.2 169.2l-21.9 21.9M221.2 172l-19.1 19.1M221.2 174.7l-16.4 16.4"/>
<path d="M221.2 177.5l-13.6 13.6M240.2 177.6a8.1 8.1 0 0 1 7.8-9 8.1 8.1 0 0 1 8.4 8.4 8.1 8.1 0 0 1-8.8 7.9M174.7 185h24.4M176.4 183.8l-1.7 1.7M179.2 183.8l-4.5 4.5M181.9 183.8l-7.2 7.2M184.7 183.8l-7.4 7.3M187.4 183.8l-7.3 7.3M190.2 183.8l-7.4 7.3M192.9 183.8l-7.3 7.3M195.7 183.8l-7.4 7.3M198.4 183.8l-7.3 7.3"/>
<path d="M201.2 183.8l-7.4 7.3M203.9 183.8l-7.3 7.3M221.2 180.2l-10.9 10.9M221.2 183l-8.1 8.1M221.2 185.7l-5.4 5.4M221.2 188.5l-2.6 2.6"/>
</g>
<g fill="#f00" stroke="#f00" stroke-width=".21">
<path d="M79 114.8h.9l-.5 2.8z"/>
<path d="M79.4 107.9l.5 2.8h-.9z"/>
<path d="M103.4 114.8h.9l-.5 2.8z"/>
<path d="M103.8 107.9l.5 2.8h-.9z"/>
<path d="M112.7 144.2l2.3 1.8-.7 .6z"/>
<path d="M121.4 154.5l.7-.6 1.5 2.5z"/>
</g>
<g fill="none" stroke="#f00" stroke-width=".51">
<path d="M180.6 82.9h36.3v16.3h-36.3zM180.6 82.9l-1.2 1.2v13.9l1.2 1.2M174.7 168.6l1.2 1.3v13.9l-1.2 1.2M175.9 169.9h29.8M199.1 168.6v16.4M205.7 169.9l4 6.9-4 7M205.7 169.9v13.9M175.9 183.8h29.8"/>
<circle cx="247.9" cy="91.1" r="8.2"/>
<circle cx="248.3" cy="176.8" r="6.9"/>
</g>
<text font-size="7.1" x="97.7" y="40.9">导程</text>
<g font-size="6.6">
<text x="18.7" y="41.6">标记</text>
<text x="43.7" y="39.5">项目</text>
<text x="55.4" y="40.6">螺纹种类</text>
<text x="72" y="38.1">公称直径</text>
<text x="87.1" y="40.6">螺距</text>
<text x="107.9" y="40.6">线数</text>
<text x="115" y="40.6">公差带代号</text>
<text x="129.1" y="40.6">旋向</text>
<text x="136.5" y="40.6">旋合长度</text>
</g>
<text font-size="6.6" fill="#f00" x="129.5" y="76.9">右旋</text>
<g font-size="6.2" fill="#f00">
<text x="52.9" y="47.3">粗牙普通螺纹</text>
<text x="129.5" y="47.3">右旋</text>
<text x="138.6" y="47.3">中等</text>
<text x="52.9" y="52.2">细牙普通螺纹</text>
<text x="129.5" y="52.2">右旋</text>
<text x="138.6" y="52.2">中等</text>
<text x="52.9" y="57.2">细牙普通螺纹</text>
<text x="129.5" y="57.2">左旋</text>
<text x="52.9" y="62.1">梯形螺纹</text>
<text x="129.5" y="62.1">右旋</text>
<text x="138.6" y="62.1">中等</text>
<text x="52.9" y="67">梯形螺纹</text>
<text x="115.4" y="72">A级</text>
<text x="129.5" y="67">左旋</text>
<text x="129.5" y="72">右旋</text>
<text x="129.5" y="81.5">右旋</text>
</g>
<g font-size="5.7">
<text x="195.4" y="67.7">46</text>
<text x="169" y="140.4" transform="rotate(-90 169 140.4)">20</text>
<text x="184.1" y="157">30</text>
</g>
<g font-size="5.7" fill="#f00">
<text x="79" y="139.7">Tr20x4LH-7H</text>
<text x="79.4" y="158.4" transform="rotate(-90 79.4 158.4)">Tr20x4LH-7H</text>
<text x="56.4" y="174.3">G1/2A</text>
</g>
<g font-size="5.3">
<text x="18.7" y="46.9">M20</text>
<text x="18.7" y="51.9">M20x1</text>
<text x="172.5" y="54.7" transform="rotate(-90 172.5 54.7)">20</text>
<text x="26.5" y="72" transform="rotate(-90 26.5 72)">12</text>
<text x="18.7" y="81.5">Rc 2</text>
</g>
<g font-size="5.3" fill="#f00">
<text x="73.7" y="46.9">20</text>
<text x="87.5" y="46.9">2.5</text>
<text x="98.1" y="46.9">2.5</text>
<text x="73.7" y="51.9">20</text>
<text x="73.7" y="61.7">40</text>
<text x="116.1" y="61.7">7H</text>
<text x="73.7" y="66.7">40</text>
<text x="79.7" y="72" transform="rotate(-90 79.7 72)">12</text>
<text x="116.1" y="66.7">7e</text>
<text x="73.4" y="76.6">3/4</text>
</g>
<text font-size="4.9" fill="#f00" x="102.7" y="66.7" transform="rotate(-90 102.7 66.7)">14</text>
<text font-size="4.7" x="272.9" y="17.6">73</text>
<g font-size="4.1">
<text x="20.5" y="17.6">第7章 常用机件及其结构要素的表示法</text>
<text x="166.3" y="17.6">班级</text>
<text x="203.1" y="17.6">学号</text>
<text x="237.8" y="17.6">姓名</text>
</g>
<text font-size="3.7" x="20.5" y="23.9">7.1 螺纹规定标记，画法，及其在图样中的注法。</text>
<g font-size="3.5">
<text x="19.9" y="30.8">1. 读懂螺纹标记的含义，填表（缺省项请查阅相关标准）。</text>
<text x="151.4" y="30.8">3. 指出普通螺纹画法的错误，然后画出正确的螺纹投影图。</text>
<text x="19.9" y="86.4">2. 螺纹在图样中的注法，在图中注出螺纹的规定标记。</text>
<text x="26.1" y="92.1">(1) 普通螺纹公称直径12，螺距1.5，右旋，外螺纹中径公差带代号5g，顶径公</text>
<text x="19.9" y="97">差带代号6g，内螺纹中径、顶径公差带代号6H，中等旋合长度。</text>
<text x="151.4" y="116.6">4. 指出普通螺纹画法的错误，然后画出正确的螺纹剖视图。</text>
<text x="26.1" y="130.5">(2) 梯形螺纹公称直径20，螺距4，左旋，内、外螺纹中径公差带代号分别为7H</text>
<text x="19.9" y="135.4">和7e，中等旋合长度。</text>
<text x="21.5" y="168">(3) 非密封的管螺纹，1/2in，A级。</text>
<text x="85.8" y="168">(4) 密封的圆柱内螺纹，尺寸代号1/4in。</text>
</g>
</svg>
